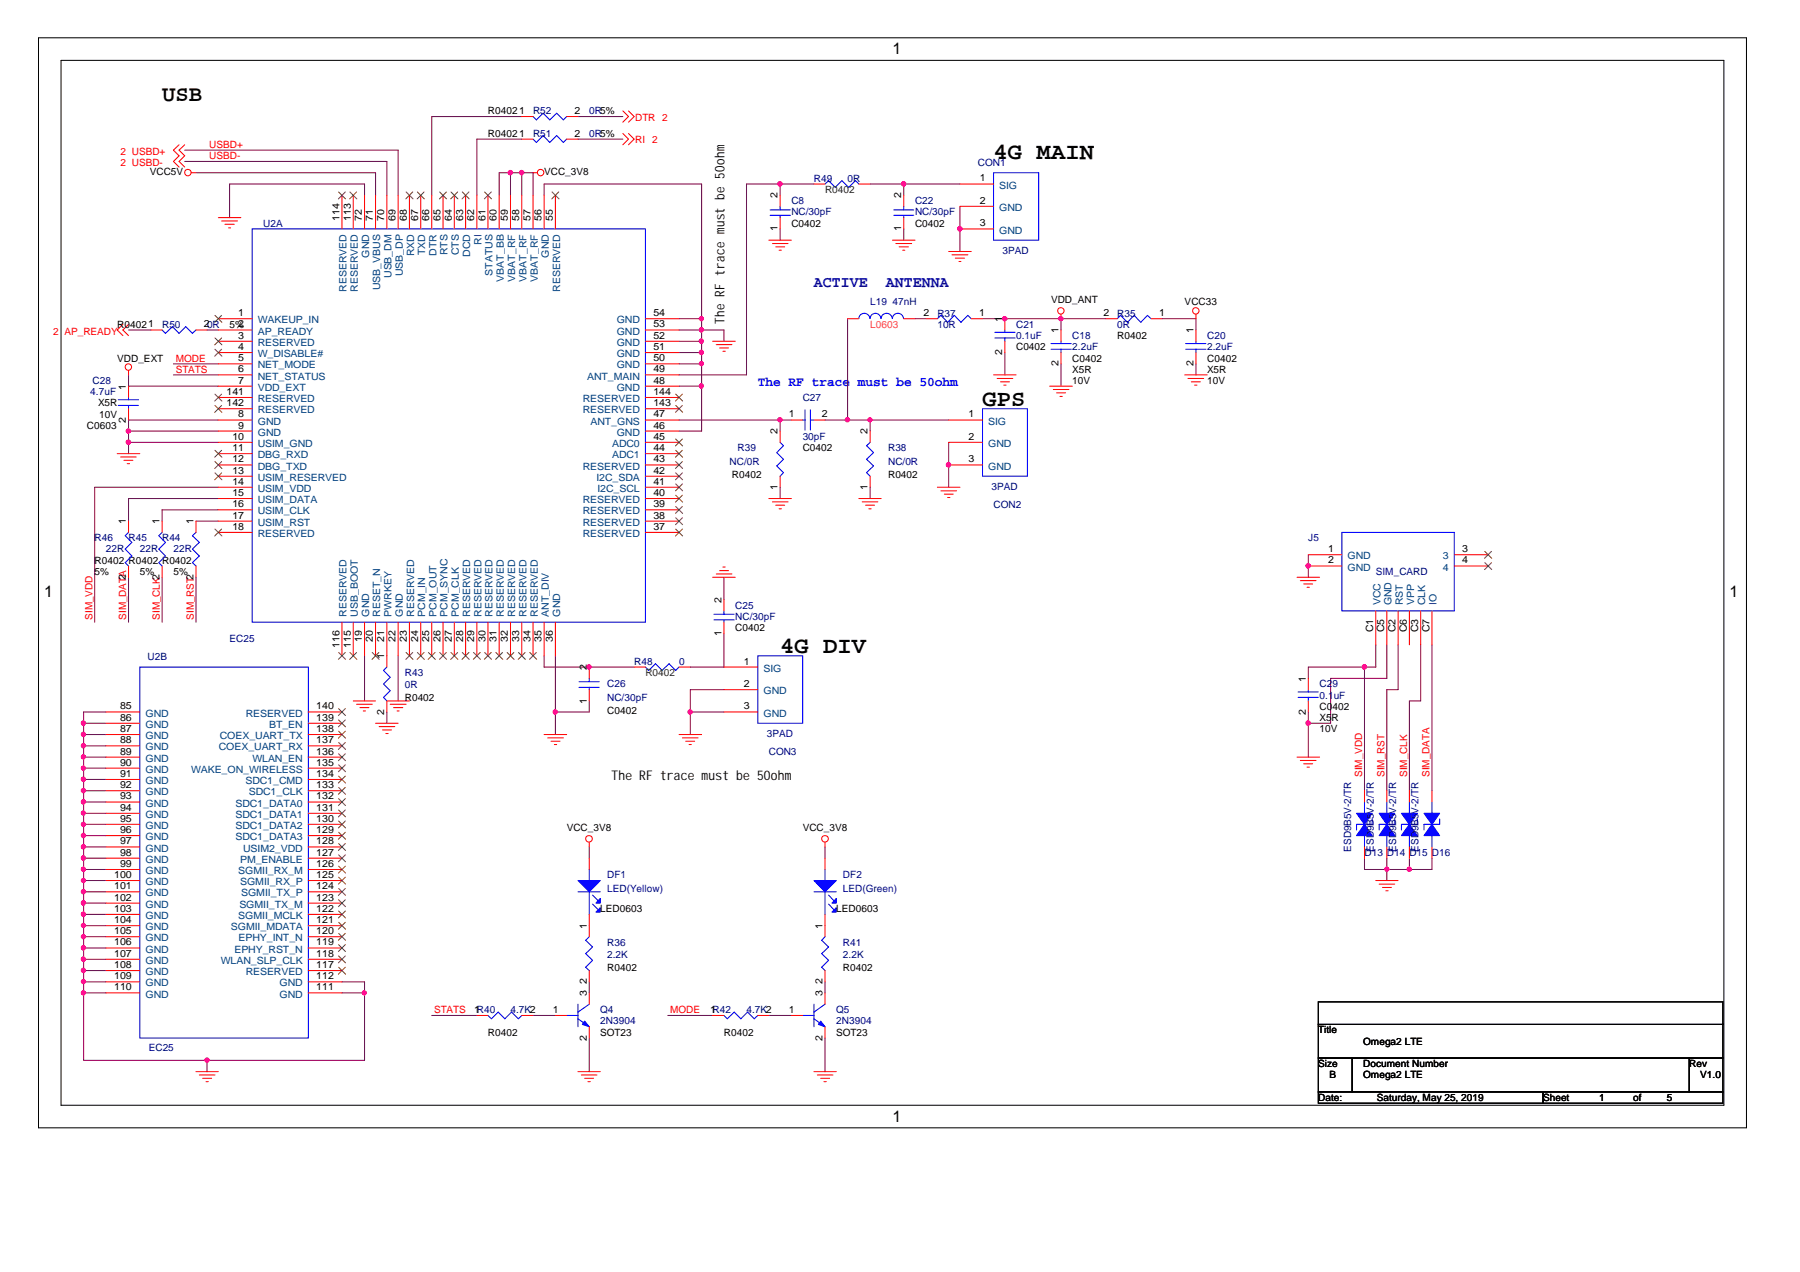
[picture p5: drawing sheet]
<svg xmlns="http://www.w3.org/2000/svg" width="297mm" height="210mm" viewBox="0 0 297 210" stroke-linecap="round" stroke-linejoin="round" font-family="sans-serif">
<path d="M6.3 6.2h281.9v179.9h-281.9zM10.1 10h274.4v172.4h-274.4z" fill="none" stroke="#000" stroke-width=".17"/>
<g fill="#fff">
<path d="M147.3 6.6h1.4v3h-1.4z"/>
<path d="M147.3 182.7h1.4v3h-1.4z"/>
<path d="M7.3 96.1h1.4v3h-1.4z"/>
<path d="M285.4 96.1h1.5v3h-1.5z"/>
</g>
<g fill="none" stroke="#800040" stroke-width=".17">
<path d="M86.1 19.2h-14.9v13M95.4 19.2h7.4M30.5 26.6h33.3v5.6M30.5 24.8h35.2v7.4M32.3 28.5h29.7v3.7M60.2 32.2v-1.8h-22.3v5.5M82.4 32.2v-3.7h5.6v3.7M84.2 28.5v3.7M86.1 23h-7.4v9.2M86.1 28.5v3.7M89.8 32.2v-1.8h26v40.7h-3.7M95.4 23h7.4"/>
<path d="M128.7 30.4v1.8M128.7 37.8v1.8M134.3 30.4h-11.1v31.5h-11.1M143.6 30.4h14.8M149.1 30.4v1.8M149.1 37.8v1.8M158.4 34.1v7.4M21.2 54.5h3.7M34.2 54.5h1.8M112.1 52.6h3.7M112.1 54.5h7.4v1.8M112.1 56.3h3.7"/>
<path d="M112.1 58.2h3.7M139.9 52.6v16.7M151 52.6h1.9M162.1 52.6h20.4M165.8 58.2v3.7M175.1 52.6v1.9M191.8 52.6h5.6v1.9M21.2 61.9v1.8h14.8M21.2 71.1h14.8M21.2 73h14.8M28.6 60h7.4M28.6 61.9h7.4"/>
<path d="M36 69.3h-14.8v5.6M112.1 69.3h18.5M112.1 63.7h3.7M112.1 60h3.7M128.7 69.3v1.8M136.1 69.3h20.4M143.6 69.3v1.8M156.5 73v7.4M175.1 60v3.7M197.4 60v1.9M21.2 95.3v7.4M26.8 95.3v7.4"/>
<path d="M32.3 95.3v7.4M32.3 86h3.7M36 82.3h-14.8v3.7M36 80.4h-20.4v22.3M36 84.1h-9.2v1.9M119.5 95.3v3.6M128.7 80.4v1.9M143.6 80.4v1.9M215.9 91.5v3.8M13.8 119.4h3.7M17.5 117.5h-3.7v57.5h46.4v-13h-3.8M60.2 108.2v7.5"/>
<path d="M63.8 117.5v1.9M65.7 108.2v7.5M89.8 108.2v1.9h14.8M91.7 108.2v13M97.2 115.7v1.8h-5.5M113.9 117.5h5.6M119.5 113.8h-5.6v7.4M119.5 104.5v5.6h-5.6M215.9 117.5v7.4M225.2 110.1v20.4M227 106.4v3.7h-11.1v1.8M228.9 106.4v5.5h-9.3v7.5h-3.7"/>
<path d="M230.7 106.4v7.4h-1.8v16.7M234.4 106.4v9.3h-1.8v14.8M236.3 106.4v24.1M13.8 121.2h3.7M13.8 123.1h3.7M13.8 124.9h3.7M13.8 126.8h3.7M13.8 128.6h3.7M13.8 130.5h3.7M13.8 132.3h3.7M13.8 134.2h3.7M13.8 136h3.7"/>
<path d="M13.8 137.9h3.7M13.8 139.8h3.7M97.2 139.8v1.8M136.1 139.8v1.8M13.8 141.6h3.7M13.8 143.5h3.7M13.8 145.3h3.7M13.8 147.2h3.7M13.8 149h3.7M13.8 150.9h3.7M13.8 152.8h3.7M13.8 154.6h3.7"/>
<path d="M13.8 156.4h3.7M13.8 158.3h3.7M225.2 141.6v1.9h11.1v-1.9M228.9 141.6v3.7M232.6 141.6v1.9M13.8 162h3.7M13.8 163.8h3.7M13.8 160.2h3.7M34.2 175v1.8M56.4 163.8h3.8M71.2 167.6h7.5M88 167.6h3.7"/>
<path d="M97.2 162v1.8M97.2 171.3v5.5M110.2 167.6h7.4M126.9 167.6h3.7M136.1 162v1.8M136.1 171.3v5.5"/>
</g>
<g fill="#f0f" stroke="#f0f" stroke-width=".17">
<circle cx="225.1" cy="110.1" r=".37"/>
<circle cx="158.4" cy="37.7" r=".37"/>
<circle cx="21.2" cy="73" r=".37"/>
<circle cx="215.9" cy="119.3" r=".37"/>
<circle cx="13.7" cy="119.3" r=".35"/>
<circle cx="60.1" cy="163.8" r=".34"/>
<circle cx="34.1" cy="175" r=".35"/>
<circle cx="13.7" cy="128.6" r=".35"/>
<circle cx="13.7" cy="130.5" r=".35"/>
<circle cx="13.7" cy="137.9" r=".35"/>
<circle cx="13.7" cy="139.7" r=".35"/>
<circle cx="13.7" cy="147.1" r=".35"/>
<circle cx="13.8" cy="154.6" r=".34"/>
<circle cx="13.7" cy="156.4" r=".35"/>
<circle cx="13.7" cy="160.1" r=".35"/>
<circle cx="13.8" cy="162" r=".34"/>
<circle cx="13.7" cy="121.2" r=".35"/>
<circle cx="13.7" cy="123.1" r=".35"/>
<circle cx="13.8" cy="124.9" r=".34"/>
<circle cx="13.8" cy="126.8" r=".34"/>
<circle cx="13.7" cy="132.3" r=".35"/>
<circle cx="13.8" cy="134.2" r=".34"/>
<circle cx="13.8" cy="136" r=".34"/>
<circle cx="13.7" cy="141.6" r=".35"/>
<circle cx="13.8" cy="143.4" r=".34"/>
<circle cx="13.8" cy="145.3" r=".34"/>
<circle cx="13.7" cy="149" r=".35"/>
<circle cx="13.7" cy="150.9" r=".35"/>
<circle cx="13.8" cy="152.7" r=".34"/>
<circle cx="13.7" cy="158.3" r=".35"/>
<circle cx="13.8" cy="163.8" r=".34"/>
<circle cx="21.2" cy="71.1" r=".36"/>
<circle cx="84.2" cy="28.5" r=".37"/>
<circle cx="86.1" cy="28.5" r=".37"/>
<circle cx="115.7" cy="52.6" r=".34"/>
<circle cx="115.7" cy="54.4" r=".35"/>
<circle cx="115.7" cy="56.3" r=".35"/>
<circle cx="115.7" cy="58.2" r=".35"/>
<circle cx="115.7" cy="60" r=".34"/>
<circle cx="115.7" cy="63.7" r=".35"/>
<circle cx="91.6" cy="117.5" r=".36"/>
<circle cx="156.5" cy="76.7" r=".37"/>
<circle cx="139.9" cy="69.3" r=".36"/>
<circle cx="232.6" cy="143.4" r=".36"/>
<circle cx="228.8" cy="143.4" r=".34"/>
<circle cx="97.2" cy="110.1" r=".35"/>
<circle cx="113.9" cy="117.5" r=".36"/>
<circle cx="149.1" cy="30.3" r=".37"/>
<circle cx="128.7" cy="30.3" r=".37"/>
<circle cx="165.8" cy="52.6" r=".36"/>
<circle cx="175.1" cy="52.6" r=".36"/>
<circle cx="143.5" cy="69.3" r=".34"/>
<circle cx="128.7" cy="69.3" r=".36"/>
<circle cx="215.9" cy="93.4" r=".37"/>
</g>
<g fill="none" stroke="#f00" stroke-width=".17">
<path d="M86.1 19.2h1.9M93.5 19.2h1.9M102.8 18.3l.9 .9-.9 1M103.7 18.3l.9 .9-.9 1M29.5 23.9l-.9 .9 .9 .9-.9 .9 .9 1M30.5 23.9l-1 .9 1 .9-1 .9 1 1M31.6 28.5h.7M36 35.9h3.8M36.6 36.5h2.6M37.1 37h1.6M37.7 37.6h.4M56.4 32.2v5.6"/>
<path d="M58.3 32.2v5.6M60.2 32.2v5.6M62 32.2v5.6M63.8 32.2v5.6M65.7 32.2v5.6M67.6 32.2v5.6M69.4 32.2v5.6M71.2 32.2v5.6M73.1 32.2v5.6M75 32.2v5.6M76.8 32.2v5.6M78.7 32.2v5.6"/>
<path d="M80.5 32.2v5.6M82.4 32.2v5.6M84.2 32.2v5.6M86.1 23h1.9M86.1 32.2v5.6M88 28.5h.7M88 32.2v5.6M89.8 32.2v5.6M91.7 32.2v5.6M93.5 23h1.9M102.8 22l.9 1-.9 .9M103.7 22l.9 1-.9 .9"/>
<path d="M126.9 39.6h3.7M128.7 32.2v1.9M128.7 35.9v1.9M134.3 30.4h1.8M141.7 30.4h1.9M147.3 39.6h3.7M149.1 32.2v1.9M149.1 35.9v1.9M158.4 30.4h5.6M158.4 34.1h5.6M158.4 37.8h5.6M20.3 53.5l-1 1 1 .9"/>
<path d="M21.2 53.5l-.9 1 .9 .9M24.9 54.5h1.9M32.3 54.5h1.9M36 56.3h5.6M36 52.6h5.6M36 54.5h5.6M36 58.2h5.6M106.5 56.3h5.6M106.5 52.6h5.6M106.5 54.5h5.6M106.5 58.2h5.6M117.6 56.3h3.7"/>
<path d="M118.2 56.9h2.6M118.7 57.4h1.5M119.3 58h.4M127.5 40.2h2.5M128 40.7h1.5M128.6 41.3h.3M139.9 52.6h1.8M147.8 40.2h2.7M148.4 40.7h1.5M149 41.3h.3M149.1 52.6h1.9M152.9 52.6h1.8"/>
<path d="M156.5 41.5h3.8M157.1 42.1h2.6M157.6 42.6h1.6M158.2 43.2h.4M160.3 52.6h1.8M165.8 52.6v1.9M165.8 56.3v1.9M175.1 51.9v.7M175.1 54.5v1.8M175.1 58.2v1.8M182.5 52.6h1.9M189.9 52.6h1.9"/>
<path d="M197.4 51.9v.7M197.4 54.5v1.8M197.4 58.2v1.8M19.3 74.9h3.8M19.9 75.4h2.6M20.4 76h1.5M21 76.5h.4M21.2 61.1v.8M21.2 63.7v1.9M21.2 67.5v1.8M36 74.9h5.6M36 61.9h5.6"/>
<path d="M36 63.7h5.6M36 69.3h5.6M36 73h5.6M36 76.7h5.6M36 60h5.6M36 71.1h5.6M36 78.6h5.6M36 65.6h5.6M36 67.5h5.6M106.5 74.9h5.6M106.5 61.9h5.6M106.5 63.7h5.6"/>
<path d="M106.5 69.3h5.6M106.5 73h5.6M106.5 76.7h5.6M106.5 60h5.6M106.5 71.1h5.6M106.5 78.6h5.6M106.5 65.6h5.6M106.5 67.5h5.6M128.7 71.1v1.9M128.7 78.6v1.8M130.6 69.3h1.9M134.3 69.3h1.8"/>
<path d="M143.6 71.1v1.9M143.6 78.6v1.8M156.5 69.3h5.6M156.5 73h5.6M156.5 76.7h5.6M164 61.9h3.7M164.5 62.5h2.6M165.1 63h1.5M165.7 63.6h.3M173.2 63.7h3.8M173.8 64.3h2.6M174.4 64.8h1.5"/>
<path d="M174.9 65.4h.4M195.5 61.9h3.7M196 62.5h2.6M196.6 63h1.5M197.1 63.6h.4M21.2 86v1.9M21.2 93.4v1.9M26.8 86v1.9M26.8 93.4v1.9M32.3 86v1.9M32.3 93.4v1.9M36 82.3h5.6"/>
<path d="M36 80.4h5.6M36 84.1h5.6M36 86h5.6M36 87.9h5.6M106.5 82.3h5.6M106.5 80.4h5.6M106.5 84.1h5.6M106.5 86h5.6M106.5 87.9h5.6M117.6 95.3h3.7M118.2 94.7h2.6M118.7 94.2h1.5"/>
<path d="M119.3 93.6h.4M119.5 98.9v1.9M126.9 82.3h3.7M127.5 82.8h2.5M128 83.4h1.5M128.6 84h.3M141.7 82.3h3.7M142.3 82.8h2.6M142.8 83.4h1.5M143.4 84h.4M154.7 80.4h3.7M155.3 81h2.6"/>
<path d="M155.8 81.5h1.5M156.4 82.1h.4M214 95.3h3.8M214.6 95.8h2.6M215.1 96.4h1.5M215.7 96.9h.4M215.9 91.5h5.5M215.9 93.4h5.5M240 91.5h5.6M240 93.4h5.6M17.5 119.4h5.6M17.5 117.5h5.6"/>
<path d="M50.9 119.4h5.5M50.9 117.5h5.5M56.4 102.7v5.5M58.3 115.7h3.7M58.3 102.7v5.5M58.8 116.2h2.6M59.4 116.8h1.5M59.9 117.3h.4M60.2 102.7v5.5M62 119.4h3.7M62 102.7v5.5M62.6 119.9h2.6"/>
<path d="M63.8 102.7v7.4M64.4 116.2h2.6M64.9 116.8h1.6M65.5 117.3h.4M65.7 102.7v5.5M67.6 115.7h-3.8v1.8M67.6 102.7v5.5M69.4 102.7v5.5M71.2 102.7v5.5M73.1 102.7v5.5M75 102.7v5.5M76.8 102.7v5.5"/>
<path d="M78.7 102.7v5.5M80.5 102.7v5.5M82.4 102.7v5.5M84.2 102.7v5.5M86.1 102.7v5.5M88 102.7v5.5M89.8 102.7v5.5M91.7 102.7v5.5M97.2 110.1v1.8M97.2 113.8v1.9M104.6 110.1h1.9M112.1 110.1h1.8"/>
<path d="M119.5 117.5h5.6M119.5 110.1h5.6M119.5 113.8h5.6M119.5 102.7v1.8M215.9 111.9v1.9M215.9 115.7v1.8M227 100.8v5.6M228.9 100.8v5.6M230.7 100.8v5.6M232.6 100.8v5.6M234.4 100.8v5.6M236.3 100.8v5.6"/>
<path d="M17.5 121.2h5.6M17.5 124.9h5.6M17.5 123.1h5.6M17.5 126.8h5.6M17.5 128.6h5.6M17.5 130.5h5.6M17.5 132.3h5.6M17.5 134.2h5.6M17.5 136h5.6M17.5 137.9h5.6M17.5 139.8h5.6M50.9 121.2h5.5"/>
<path d="M50.9 124.9h5.5M50.9 123.1h5.5M50.9 126.8h5.5M50.9 128.6h5.5M50.9 130.5h5.5M50.9 132.3h5.5M50.9 134.2h5.5M50.9 136h5.5M50.9 137.9h5.5M50.9 139.8h5.5M63.1 120.5h1.5M63.7 121h.4"/>
<path d="M89.8 121.2h3.7M90.4 121.8h2.6M90.9 122.3h1.5M91.5 122.9h.4M97.2 139v.8M112.1 121.2h3.7M112.6 121.8h2.6M113.2 122.3h1.4M113.7 122.9h.4M136.1 139v.8M214 124.9h3.8M214.6 125.5h2.6"/>
<path d="M215.1 126h1.5M215.7 126.6h.4M225.2 130.5v1.8M225.2 139.8v1.8M228.9 130.5v1.8M228.9 139.8v1.8M232.6 130.5v1.8M232.6 139.8v1.8M236.3 130.5v1.8M236.3 139.8v1.8M17.5 145.3h5.6M17.5 141.6h5.6"/>
<path d="M17.5 143.5h5.6M17.5 147.2h5.6M17.5 149h5.6M17.5 150.9h5.6M17.5 152.8h5.6M17.5 154.6h5.6M17.5 156.4h5.6M17.5 158.3h5.6M50.9 145.3h5.5M50.9 141.6h5.5M50.9 143.5h5.5M50.9 147.2h5.5"/>
<path d="M50.9 149h5.5M50.9 150.9h5.5M50.9 152.8h5.5M50.9 154.6h5.5M50.9 156.4h5.5M50.9 158.3h5.5M97.2 141.6v1.9M97.2 150.9v3.7M136.1 141.6v1.9M136.1 150.9v3.7M227 145.3h3.7M227.6 145.9h2.6"/>
<path d="M228.1 146.4h1.5M228.7 147h.4M17.5 160.2h5.6M17.5 162h5.6M17.5 163.8h5.6M32.3 176.8h3.7M32.9 177.4h2.6M33.4 177.9h1.5M34 178.5h.4M50.9 160.2h5.5M50.9 162h5.5M50.9 163.8h5.5"/>
<path d="M78.7 167.6h1.8M86.1 167.6h1.9M91.7 167.6h1.8M95.4 176.8h3.7M95.9 177.4h2.6M96.5 177.9h1.5M97 178.5h.4M97.2 160.2v1.8M97.2 163.8v1.9M97.2 169.4v1.9M117.6 167.6h1.9M125.1 167.6h1.8"/>
<path d="M130.6 167.6h1.9M134.3 176.8h3.7M134.9 177.4h2.6M135.4 177.9h1.5M136 178.5h.4M136.1 160.2v1.8M136.1 163.8v1.9M136.1 169.4v1.9"/>
<circle cx="31" cy="28.5" r=".54"/>
<circle cx="89.2" cy="28.5" r=".54"/>
<circle cx="175.1" cy="51.3" r=".54"/>
<circle cx="197.3" cy="51.3" r=".54"/>
<circle cx="21.2" cy="60.6" r=".54"/>
<circle cx="97.2" cy="138.4" r=".55"/>
<circle cx="136.1" cy="138.4" r=".55"/>
</g>
<path d="M217.6 165.3h66.7v3.8h-66.7zM217.6 169.1h66.7v5.5h-66.7zM217.6 174.6h5.5v5.6h-5.5zM223.1 174.6h55.7v5.6h-55.7zM278.8 174.6h5.5v5.6h-5.5zM217.6 180.2h37v1.8h-37zM254.6 180.2h29.7v1.8h-29.7z" fill="none" stroke="#000" stroke-width=".17"/>
<g fill="none" stroke="#00f" stroke-width=".17">
<path d="M88 19.2l.5 .6 1.1-1.1 1.1 1.1 1.2-1.1 1.1 1.1 .5-.6M41.6 37.8h64.9v64.9h-64.9zM88 23l.5 .5 1.1-1.1 1.1 1.1 1.2-1.1 1.1 1.1 .5-.5M127.1 34.6h3.3M127.1 35.5h3.3M128.7 34.1v.5M128.7 35.5v.4M136.1 30.4l.6-.6 1.1 1.1 1.1-1.1 1.1 1.1 1.2-1.1 .5 .6M147.5 34.6h3.3M147.5 35.5h3.3M149.1 34.1v.5M149.1 35.5v.4"/>
<path d="M164 28.5h7.4v11.1h-7.4zM26.8 54.5l.5 .5 1.1-1.1 1.1 1.1 1.1-1.1 1.1 1.1 .6-.5M141.7 52.5a.91 .91 0 0 1 .9-.8 .91 .91 0 0 1 1 .8M143.6 52.5a.89 .89 0 0 1 .9-.8 .89 .89 0 0 1 .9 .8M145.4 52.5a.91 .91 0 0 1 .9-.8 .91 .91 0 0 1 .9 .8M147.3 52.5a.91 .91 0 0 1 .9-.8 .91 .91 0 0 1 .9 .8M154.7 52.6l.6-.6 1.1 1.2 1.1-1.2 1.1 1.2 1.1-1.2 .6 .6M164.2 55.8h3.3M164.2 54.8h3.3M165.8 54.5v.3M165.8 55.8v.5M173.4 57.6h3.4"/>
<path d="M173.4 56.7h3.4M175.1 56.3v.4M175.1 57.6v.6M184.4 52.6l.5-.6 1.2 1.2 1.1-1.2 1.1 1.2 1.1-1.2 .5 .6M195.7 57.6h3.3M195.7 56.7h3.3M197.4 56.3v.4M197.4 57.6v.6M19.5 66.9h3.4M19.5 66h3.4M21.2 65.6v.4M21.2 66.9v.6"/>
<path d="M128.7 73l.6 .5-1.1 1.2 1.1 1.1-1.1 1.1 1.1 1.1-.6 .6M132.5 69.3h.3M132.8 67.6v3.4M133.7 69.3h.6M133.7 67.6v3.4M143.6 73l-.6 .5 1.1 1.2-1.1 1.1 1.1 1.1-1.1 1.1 .6 .6M162.1 67.5h7.4v11.1h-7.4zM21.2 87.9l-.5 .5 1.1 1.1-1.1 1.1 1.1 1.2-1.1 1.1 .5 .5M26.8 87.9l-.6 .5 1.1 1.1-1.1 1.1 1.1 1.2-1.1 1.1 .6 .5M32.3 87.9l-.6 .5 1.2 1.1-1.2 1.1 1.2 1.2-1.2 1.1 .6 .5M221.4 87.9h18.6v12.9h-18.6zM23.1 110.1h27.8v61.2h-27.8z"/>
<path d="M63.8 110.1l-.5 .5 1.1 1.2-1.1 1.1 1.1 1.1-1.1 1.1 .5 .6M95.5 112.5h3.4M95.5 113.4h3.4M97.2 111.9v.6M97.2 113.4v.4M106.5 110.1l.6 .5 1.1-1.1 1.1 1.1 1.1-1.1 1.1 1.1 .6-.5M117.8 101.4h3.4M117.8 102.3h3.4M119.5 100.8v.6M119.5 102.3v.4M125.1 108.2h7.4v11.2h-7.4zM214.2 115.1h3.4"/>
<path d="M214.2 114.2h3.4M215.9 113.8v.4M215.9 115.1v.6M225.2 132.3v1.9M225.2 137.9v1.9M226.4 135.1v.9h-2.5v1M228.9 132.3v1.9M228.9 137.9v1.9M230.2 135.1v.9h-2.6v1M232.6 132.3v1.9M232.6 137.9v1.9M233.9 135.1v.9h-2.6v1"/>
<path d="M236.3 132.3v1.9M236.3 137.9v1.9M237.6 135.1v.9h-2.6v1M95.4 147.2h3.7M97.2 154.6l-.6 .6 1.2 1.1-1.2 1.1 1.2 1.1-1.2 1.1 .6 .6M97.2 143.5v1.8M97.2 147.2v3.7M97.8 147.7l.9 .9M97.8 149.2l.9 .9M134.3 147.2h3.7M136.1 143.5v1.8M136.1 147.2v3.7"/>
<path d="M136.1 154.6l-.5 .6 1.1 1.1-1.1 1.1 1.1 1.1-1.1 1.1 .5 .6M136.7 147.7l.9 .9M136.7 149.2l.9 .9M80.5 167.6l.6 .5 1.1-1.1 1.1 1.1 1.1-1.1 1.2 1.1 .5-.5M93.5 167.6h1.9M95.4 168.1l1.8 1.3M95.4 165.7v3.7M97.2 165.7l-1.8 1.3M119.5 167.6l.5 .5 1.2-1.1 1.1 1.1 1.1-1.1 1.1 1.1 .6-.5M132.5 167.6h1.8M134.3 168.1l1.8 1.3M134.3 165.7v3.7"/>
<path d="M136.1 165.7l-1.8 1.3"/>
</g>
<g fill="none" stroke="#804000" stroke-width=".17">
<path d="M55.9 31.7l1.1 1.1M57 31.7l-1.2 1.1M57.7 31.7l1.2 1.1M58.8 31.7l-1.1 1.1M67 31.7l1.2 1.1M68.1 31.7l-1.1 1.1M68.9 31.7l1.1 1.1M70 31.7l-1.2 1.1M72.6 31.7l1.1 1.1M73.7 31.7l-1.2 1.1M74.4 31.7l1.2 1.1M75.5 31.7l-1.1 1.1"/>
<path d="M76.3 31.7l1.1 1.1M77.4 31.7l-1.2 1.1M80 31.7l1.1 1.1M81.1 31.7l-1.2 1.1M91.1 31.7l1.1 1.1M92.2 31.7l-1.1 1.1M35.5 52l1.1 1.2M35.5 55.8l1.1 1.1M35.5 57.6l1.1 1.2M36.6 52l-1.2 1.2M36.6 55.8l-1.2 1.1M36.6 57.6l-1.2 1.2"/>
<path d="M35.5 74.3l1.1 1.2M35.5 76.2l1.1 1.1M35.5 78l1.1 1.2M35.5 65l1.1 1.2M35.5 66.9l1.1 1.1M36.6 74.3l-1.2 1.2M36.6 76.2l-1.2 1.1M36.6 78l-1.2 1.2M36.6 65l-1.2 1.2M36.6 66.9l-1.2 1.1M111.5 79.9l1.1 1.1M111.5 78l1.1 1.2"/>
<path d="M111.5 76.2l1.1 1.1M111.5 74.3l1.1 1.2M111.5 72.4l1.1 1.2M111.5 66.9l1.1 1.1M111.5 65l1.1 1.2M112.6 72.4l-1.1 1.2M112.6 65l-1.1 1.2M112.6 74.3l-1.1 1.2M112.6 79.9l-1.1 1.1M112.6 78l-1.1 1.2M112.6 76.2l-1.1 1.1M112.6 66.9l-1.1 1.1"/>
<path d="M35.5 87.3l1.1 1.1M36.6 87.3l-1.2 1.1M111.5 87.3l1.1 1.1M111.5 85.4l1.1 1.2M111.5 83.6l1.1 1.1M111.5 81.7l1.1 1.2M112.6 81.7l-1.1 1.2M112.6 83.6l-1.1 1.1M112.6 87.3l-1.1 1.1M112.6 85.4l-1.1 1.2M245 91l1.2 1.1M245 92.9l1.2 1.1"/>
<path d="M246.1 91l-1.1 1.1M246.1 92.9l-1.1 1.1M55.9 118.8l1.1 1.1M55.9 116.9l1.1 1.2M55.9 107.7l1.1 1.1M57 118.8l-1.2 1.1M57 116.9l-1.2 1.2M57 107.7l-1.2 1.1M57.7 107.7l1.2 1.1M58.8 107.7l-1.1 1.1M61.4 107.7l1.2 1.1M62.5 107.7l-1.1 1.1"/>
<path d="M67 107.7l1.2 1.1M68.1 107.7l-1.1 1.1M68.9 107.7l1.1 1.1M70 107.7l-1.2 1.1M70.7 107.7l1.1 1.1M71.8 107.7l-1.1 1.1M72.6 107.7l1.1 1.1M73.7 107.7l-1.2 1.1M74.4 107.7l1.2 1.1M75.5 107.7l-1.1 1.1M76.3 107.7l1.1 1.1M77.4 107.7l-1.2 1.1"/>
<path d="M78.1 107.7l1.2 1.1M79.2 107.7l-1.1 1.1M80 107.7l1.1 1.1M81.1 107.7l-1.2 1.1M81.8 107.7l1.2 1.1M82.9 107.7l-1.1 1.1M83.7 107.7l1.1 1.1M84.8 107.7l-1.1 1.1M85.6 107.7l1.1 1.1M86.7 107.7l-1.2 1.1M87.4 107.7l1.2 1.1M88.5 107.7l-1.1 1.1"/>
<path d="M55.9 139.2l1.1 1.1M55.9 137.3l1.1 1.2M55.9 135.5l1.1 1.1M55.9 133.7l1.1 1.1M55.9 131.8l1.1 1.1M55.9 129.9l1.1 1.2M55.9 128.1l1.1 1.1M55.9 126.2l1.1 1.2M55.9 124.4l1.1 1.1M55.9 122.5l1.1 1.2M55.9 120.7l1.1 1.1M57 139.2l-1.2 1.1"/>
<path d="M57 137.3l-1.2 1.2M57 135.5l-1.2 1.1M57 133.7l-1.2 1.1M57 131.8l-1.2 1.1M57 129.9l-1.2 1.2M57 128.1l-1.2 1.1M57 126.2l-1.2 1.2M57 124.4l-1.2 1.1M57 122.5l-1.2 1.2M57 120.7l-1.2 1.1M55.9 159.6l1.1 1.2M55.9 157.7l1.1 1.2"/>
<path d="M55.9 155.9l1.1 1.1M55.9 154l1.1 1.2M55.9 152.2l1.1 1.1M55.9 150.3l1.1 1.2M55.9 148.5l1.1 1.1M55.9 146.6l1.1 1.2M55.9 144.8l1.1 1.1M55.9 142.9l1.1 1.2M55.9 141.1l1.1 1.1M57 159.6l-1.2 1.2M57 157.7l-1.2 1.2M57 155.9l-1.2 1.1"/>
<path d="M57 154l-1.2 1.2M57 152.2l-1.2 1.1M57 150.3l-1.2 1.2M57 148.5l-1.2 1.1M57 146.6l-1.2 1.2M57 144.8l-1.2 1.1M57 142.9l-1.2 1.2M57 141.1l-1.2 1.1"/>
</g>
<g fill="#00f" stroke="#00f" stroke-width=".17">
<path d="M135.4 168.5l.7 .9-1.1-.3z" fill-rule="evenodd"/>
<path d="M95.4 145.3h3.7l-1.9 1.9z" fill-rule="evenodd"/>
<path d="M99.1 148.3v.7h-.8z" fill-rule="evenodd"/>
<path d="M99.1 149.8v.7h-.8z" fill-rule="evenodd"/>
<path d="M96.5 168.5l.7 .9-1.1-.3z" fill-rule="evenodd"/>
<path d="M223.9 134.2h2.5l-1.2 1.8z" fill-rule="evenodd"/>
<path d="M225.2 136l1.2 1.9h-2.5z" fill-rule="evenodd"/>
<path d="M134.3 145.3h3.7l-1.9 1.9z" fill-rule="evenodd"/>
<path d="M138 148.3v.7h-.7z" fill-rule="evenodd"/>
<path d="M137.3 150.5l.7-.7v.7z" fill-rule="evenodd"/>
<path d="M227.6 134.2h2.6l-1.3 1.8z" fill-rule="evenodd"/>
<path d="M228.9 136l1.3 1.9h-2.6z" fill-rule="evenodd"/>
<path d="M231.3 134.2h2.6l-1.3 1.8z" fill-rule="evenodd"/>
<path d="M232.6 136l1.3 1.9h-2.6z" fill-rule="evenodd"/>
<path d="M235 134.2h2.6l-1.3 1.8z" fill-rule="evenodd"/>
<path d="M236.3 136l1.3 1.9h-2.6z" fill-rule="evenodd"/>
</g>
<g font-size="3.9">
<text x="164" y="26.2">4G MAIN</text>
<text x="162.1" y="67">GPS</text>
<text x="128.7" y="107.8">4G DIV</text>
</g>
<text font-size="3.7" x="26.8" y="16.7">USB</text>
<g font-size="2.7">
<text x="147.3" y="9">1</text>
<text x="7.3" y="98.5">1</text>
<text x="285.4" y="98.5">1</text>
<text x="147.3" y="185.1">1</text>
</g>
<g font-size="2.6" fill="#0000a0">
<text x="134.3" y="47.3">ACTIVE</text>
<text x="146.2" y="47.3">ANTENNA</text>
</g>
<g font-size="2.2">
<text x="119.5" y="53.5" transform="rotate(-90 119.5 53.5)">The RF trace must be 50ohm</text>
<text x="100.9" y="128.7">The RF trace must be 50ohm</text>
</g>
<text font-size="2.2" fill="#00f" x="125.1" y="63.7">The RF trace must be 50ohm</text>
<g font-size="1.7">
<text x="80.5" y="22.6">R04021</text>
<text x="80.5" y="18.9">R04021</text>
<text x="94.8" y="22.5">2</text>
<text x="94.8" y="18.8">2</text>
<text x="24.7" y="28.9">VCC5V</text>
<text x="89.8" y="28.9">VCC_3V8</text>
<text x="161.7" y="29.9">1</text>
<text x="128.3" y="32.7" transform="rotate(-90 128.3 32.7)">2</text>
<text x="148.7" y="32.7" transform="rotate(-90 148.7 32.7)">2</text>
<text x="161.7" y="33.6">2</text>
<text x="56" y="36.5" transform="rotate(-90 56 36.5)">114</text>
<text x="57.9" y="36.5" transform="rotate(-90 57.9 36.5)">113</text>
<text x="59.7" y="36.5" transform="rotate(-90 59.7 36.5)">72</text>
<text x="61.6" y="36.5" transform="rotate(-90 61.6 36.5)">71</text>
<text x="63.4" y="36.5" transform="rotate(-90 63.4 36.5)">70</text>
<text x="65.3" y="36.5" transform="rotate(-90 65.3 36.5)">69</text>
<text x="67.1" y="36.5" transform="rotate(-90 67.1 36.5)">68</text>
<text x="69" y="36.5" transform="rotate(-90 69 36.5)">67</text>
<text x="70.8" y="36.5" transform="rotate(-90 70.8 36.5)">66</text>
<text x="72.7" y="36.5" transform="rotate(-90 72.7 36.5)">65</text>
<text x="74.5" y="36.5" transform="rotate(-90 74.5 36.5)">64</text>
<text x="76.4" y="36.5" transform="rotate(-90 76.4 36.5)">63</text>
<text x="78.3" y="36.5" transform="rotate(-90 78.3 36.5)">62</text>
<text x="80.1" y="36.5" transform="rotate(-90 80.1 36.5)">61</text>
<text x="82" y="36.5" transform="rotate(-90 82 36.5)">60</text>
<text x="83.8" y="36.5" transform="rotate(-90 83.8 36.5)">59</text>
<text x="85.7" y="36.5" transform="rotate(-90 85.7 36.5)">58</text>
<text x="87.5" y="36.5" transform="rotate(-90 87.5 36.5)">57</text>
<text x="89.4" y="36.5" transform="rotate(-90 89.4 36.5)">56</text>
<text x="91.2" y="36.5" transform="rotate(-90 91.2 36.5)">55</text>
<text x="128.3" y="38.2" transform="rotate(-90 128.3 38.2)">1</text>
<text x="130.6" y="37.4">C0402</text>
<text x="148.7" y="38.2" transform="rotate(-90 148.7 38.2)">1</text>
<text x="151" y="37.4">C0402</text>
<text x="161.7" y="37.4">3</text>
<text x="39.3" y="52.2">1</text>
<text x="107.8" y="52.2">54</text>
<text x="152.4" y="52.2">2</text>
<text x="161.6" y="52.2">1</text>
<text x="165.4" y="53.1" transform="rotate(-90 165.4 53.1)">1</text>
<text x="173.4" y="50">VDD_ANT</text>
<text x="182.1" y="52.2">2</text>
<text x="191.3" y="52.2">1</text>
<text x="195.5" y="50.4">VCC33</text>
<text x="19.3" y="54.1">R04021</text>
<text x="19.3" y="59.7">VDD_EXT</text>
<text x="33.7" y="54">20R</text>
<text x="37.9" y="54.1">5%</text>
<text x="39.3" y="54">2</text>
<text x="39.3" y="55.9">3</text>
<text x="39.3" y="57.8">4</text>
<text x="39.3" y="59.6">5</text>
<text x="107.8" y="59.6">50</text>
<text x="107.8" y="57.8">51</text>
<text x="107.8" y="55.9">52</text>
<text x="107.8" y="54">53</text>
<text x="165.4" y="58.6" transform="rotate(-90 165.4 58.6)">2</text>
<text x="167.7" y="57.8">C0402</text>
<text x="174.7" y="55" transform="rotate(-90 174.7 55)">1</text>
<text x="177" y="59.7">C0402</text>
<text x="184.4" y="55.9">R0402</text>
<text x="196.9" y="55" transform="rotate(-90 196.9 55)">1</text>
<text x="199.2" y="59.7">C0402</text>
<text x="20.8" y="64.3" transform="rotate(-90 20.8 64.3)">1</text>
<text x="37.4" y="65.2">141</text>
<text x="39.3" y="61.4">6</text>
<text x="39.3" y="63.3">7</text>
<text x="107.8" y="63.3">48</text>
<text x="107.8" y="61.4">49</text>
<text x="107.8" y="65.2">144</text>
<text x="174.7" y="60.5" transform="rotate(-90 174.7 60.5)">2</text>
<text x="177" y="61.5">X5R</text>
<text x="177" y="63.3">10V</text>
<text x="196.9" y="60.5" transform="rotate(-90 196.9 60.5)">2</text>
<text x="199.2" y="61.5">X5R</text>
<text x="199.2" y="63.3">10V</text>
<text x="14.4" y="70.8">C0603</text>
<text x="16.2" y="67.1">X5R</text>
<text x="16.4" y="68.9">10V</text>
<text x="20.8" y="69.7" transform="rotate(-90 20.8 69.7)">2</text>
<text x="37.4" y="67">142</text>
<text x="39.3" y="68.9">8</text>
<text x="39.3" y="70.7">9</text>
<text x="107.8" y="70.7">46</text>
<text x="107.8" y="68.9">47</text>
<text x="107.8" y="67">143</text>
<text x="128.3" y="71.7" transform="rotate(-90 128.3 71.7)">2</text>
<text x="130.2" y="68.9">1</text>
<text x="135.6" y="68.9">2</text>
<text x="143.2" y="71.7" transform="rotate(-90 143.2 71.7)">2</text>
<text x="159.9" y="68.9">1</text>
<text x="38.4" y="72.6">10</text>
<text x="38.4" y="74.4">11</text>
<text x="38.4" y="76.3">12</text>
<text x="107.8" y="76.3">43</text>
<text x="107.8" y="74.4">44</text>
<text x="107.8" y="72.6">45</text>
<text x="132.5" y="74.5">C0402</text>
<text x="159.9" y="72.6">2</text>
<text x="159.9" y="76.3">3</text>
<text x="38.4" y="78.2">13</text>
<text x="38.4" y="80">14</text>
<text x="38.4" y="81.8">15</text>
<text x="38.4" y="83.7">16</text>
<text x="107.8" y="83.7">39</text>
<text x="107.8" y="81.8">40</text>
<text x="107.8" y="80">41</text>
<text x="107.8" y="78.2">42</text>
<text x="120.8" y="78.9">R0402</text>
<text x="128.3" y="80.9" transform="rotate(-90 128.3 80.9)">1</text>
<text x="143.2" y="80.9" transform="rotate(-90 143.2 80.9)">1</text>
<text x="146.6" y="78.9">R0402</text>
<text x="20.8" y="86.5" transform="rotate(-90 20.8 86.5)">1</text>
<text x="26.3" y="86.5" transform="rotate(-90 26.3 86.5)">1</text>
<text x="31.9" y="86.5" transform="rotate(-90 31.9 86.5)">1</text>
<text x="38.4" y="85.6">17</text>
<text x="38.4" y="87.4">18</text>
<text x="107.8" y="87.4">37</text>
<text x="107.8" y="85.6">38</text>
<text x="15.6" y="93">R0402 R0402 R0402</text>
<text x="15.6" y="94.9">5%</text>
<text x="20.8" y="95.7" transform="rotate(-90 20.8 95.7)">2</text>
<text x="23.1" y="94.9">5%</text>
<text x="28.6" y="94.9">5%</text>
<text x="219.2" y="91.1">1</text>
<text x="219.2" y="93">2</text>
<text x="241.3" y="91.1">3</text>
<text x="241.3" y="93">4</text>
<text x="119" y="99.5" transform="rotate(-90 119 99.5)">2</text>
<text x="56" y="106.9" transform="rotate(-90 56 106.9)">116</text>
<text x="57.9" y="106.9" transform="rotate(-90 57.9 106.9)">115</text>
<text x="59.7" y="105.9" transform="rotate(-90 59.7 105.9)">19</text>
<text x="61.6" y="105.9" transform="rotate(-90 61.6 105.9)">20</text>
<text x="63.4" y="105.9" transform="rotate(-90 63.4 105.9)">21</text>
<text x="65.3" y="105.9" transform="rotate(-90 65.3 105.9)">22</text>
<text x="67.1" y="105.9" transform="rotate(-90 67.1 105.9)">23</text>
<text x="69" y="105.9" transform="rotate(-90 69 105.9)">24</text>
<text x="70.8" y="105.9" transform="rotate(-90 70.8 105.9)">25</text>
<text x="72.7" y="105.9" transform="rotate(-90 72.7 105.9)">26</text>
<text x="74.5" y="105.9" transform="rotate(-90 74.5 105.9)">27</text>
<text x="76.4" y="105.9" transform="rotate(-90 76.4 105.9)">28</text>
<text x="78.3" y="105.9" transform="rotate(-90 78.3 105.9)">29</text>
<text x="80.1" y="105.9" transform="rotate(-90 80.1 105.9)">30</text>
<text x="82" y="105.9" transform="rotate(-90 82 105.9)">31</text>
<text x="83.8" y="105.9" transform="rotate(-90 83.8 105.9)">32</text>
<text x="85.7" y="105.9" transform="rotate(-90 85.7 105.9)">33</text>
<text x="87.5" y="105.9" transform="rotate(-90 87.5 105.9)">34</text>
<text x="89.4" y="105.9" transform="rotate(-90 89.4 105.9)">35</text>
<text x="91.2" y="105.9" transform="rotate(-90 91.2 105.9)">36</text>
<text x="119" y="105" transform="rotate(-90 119 105)">1</text>
<text x="121.3" y="104.2">C0402</text>
<text x="226.6" y="104.3" transform="rotate(-90 226.6 104.3)">C1</text>
<text x="228.4" y="104.3" transform="rotate(-90 228.4 104.3)">C5</text>
<text x="230.3" y="104.3" transform="rotate(-90 230.3 104.3)">C2</text>
<text x="232.2" y="104.3" transform="rotate(-90 232.2 104.3)">C6</text>
<text x="234" y="104.3" transform="rotate(-90 234 104.3)">C3</text>
<text x="235.9" y="104.3" transform="rotate(-90 235.9 104.3)">C7</text>
<text x="63.4" y="108.8" transform="rotate(-90 63.4 108.8)">1</text>
<text x="96.8" y="110.6" transform="rotate(-90 96.8 110.6)">2</text>
<text x="122.8" y="109.7">1</text>
<text x="122.8" y="113.4">2</text>
<text x="215.5" y="112.5" transform="rotate(-90 215.5 112.5)">1</text>
<text x="19.8" y="117.1">85</text>
<text x="19.8" y="118.9">86</text>
<text x="52.2" y="118.9">139</text>
<text x="52.2" y="117.1">140</text>
<text x="63.4" y="118" transform="rotate(-90 63.4 118)">2</text>
<text x="66.8" y="115.7">R0402</text>
<text x="96.8" y="116.1" transform="rotate(-90 96.8 116.1)">1</text>
<text x="100.2" y="117.9">C0402</text>
<text x="122.8" y="117.1">3</text>
<text x="215.5" y="118" transform="rotate(-90 215.5 118)">2</text>
<text x="217.8" y="117.2">C0402</text>
<text x="217.8" y="119">X5R</text>
<text x="19.8" y="120.8">87</text>
<text x="19.8" y="122.7">88</text>
<text x="19.8" y="124.5">89</text>
<text x="52.2" y="124.5">136</text>
<text x="52.2" y="122.7">137</text>
<text x="52.2" y="120.8">138</text>
<text x="217.8" y="120.8">10V</text>
<text x="19.8" y="126.3">90</text>
<text x="19.8" y="128.2">91</text>
<text x="19.8" y="130.1">92</text>
<text x="19.8" y="131.9">93</text>
<text x="52.2" y="131.9">132</text>
<text x="52.2" y="130.1">133</text>
<text x="52.2" y="128.2">134</text>
<text x="52.2" y="126.3">135</text>
<text x="19.8" y="133.8">94</text>
<text x="19.8" y="135.6">95</text>
<text x="19.8" y="137.5">96</text>
<text x="52.2" y="137.5">129</text>
<text x="52.2" y="135.6">130</text>
<text x="52.2" y="133.8">131</text>
<text x="93.5" y="137.2">VCC_3V8</text>
<text x="132.5" y="137.2">VCC_3V8</text>
<text x="19.8" y="139.3">97</text>
<text x="19.8" y="141.2">98</text>
<text x="19.8" y="143.1">99</text>
<text x="52.2" y="143.1">126</text>
<text x="52.2" y="141.2">127</text>
<text x="52.2" y="139.3">128</text>
<text x="18.8" y="144.9">100</text>
<text x="18.8" y="146.7">101</text>
<text x="18.8" y="148.6">102</text>
<text x="52.2" y="148.6">123</text>
<text x="52.2" y="146.7">124</text>
<text x="52.2" y="144.9">125</text>
<text x="18.8" y="150.5">103</text>
<text x="18.8" y="152.3">104</text>
<text x="18.8" y="154.1">105</text>
<text x="52.2" y="154.1">120</text>
<text x="52.2" y="152.3">121</text>
<text x="52.2" y="150.5">122</text>
<text x="96.8" y="153.3" transform="rotate(-90 96.8 153.3)">1</text>
<text x="99.1" y="150.5">LED0603</text>
<text x="135.7" y="153.3" transform="rotate(-90 135.7 153.3)">1</text>
<text x="138" y="150.5">LED0603</text>
<text x="18.8" y="156">106</text>
<text x="18.8" y="157.9">107</text>
<text x="18.8" y="159.7">108</text>
<text x="18.8" y="161.6">109</text>
<text x="52.2" y="161.6">112</text>
<text x="52.2" y="159.7">117</text>
<text x="52.2" y="157.9">118</text>
<text x="52.2" y="156">119</text>
<text x="100.2" y="160.2">R0402</text>
<text x="139.1" y="160.2">R0402</text>
<text x="18.8" y="163.4">110</text>
<text x="52.2" y="163.4">111</text>
<text x="78.2" y="167.1">1R40</text>
<text x="91.2" y="167.1">1</text>
<text x="96.8" y="164.4" transform="rotate(-90 96.8 164.4)">3</text>
<text x="96.8" y="162.4" transform="rotate(-90 96.8 162.4)">2</text>
<text x="117.2" y="167.1">1R42</text>
<text x="130.2" y="167.1">1</text>
<text x="135.7" y="164.4" transform="rotate(-90 135.7 164.4)">3</text>
<text x="135.7" y="162.4" transform="rotate(-90 135.7 162.4)">2</text>
<text x="80.5" y="170.9">R0402</text>
<text x="96.8" y="171.7" transform="rotate(-90 96.8 171.7)">2</text>
<text x="99.1" y="170.9">SOT23</text>
<text x="119.5" y="170.9">R0402</text>
<text x="135.7" y="171.7" transform="rotate(-90 135.7 171.7)">2</text>
<text x="138" y="170.9">SOT23</text>
<text x="217.6" y="170.5">Title</text>
<text x="225" y="172.4">Omega2 LTE</text>
<text x="217.6" y="176.1">Size</text>
<text x="219.4" y="177.9">B</text>
<text x="225" y="176.1">Document Number</text>
<text x="225" y="177.9">Omega2 LTE</text>
<text x="278.8" y="176.1">Rev</text>
<text x="280.6" y="177.9">V1.0</text>
<text x="217.6" y="181.7">Date:</text>
<text x="227.2" y="181.7">Saturday, May 25, 2019</text>
<text x="254.6" y="181.7">Sheet</text>
<text x="263.9" y="181.7">1</text>
<text x="269.5" y="181.7">of</text>
<text x="275" y="181.7">5</text>
</g>
<g font-size="1.7" fill="#000080">
<text x="88" y="22.6">R51</text>
<text x="88" y="18.9">R52</text>
<text x="97.2" y="22.6">0R5%</text>
<text x="97.2" y="18.9">0R5%</text>
<text x="134.3" y="30">R49</text>
<text x="139.9" y="30">0R</text>
<text x="161.4" y="27.4">CON1</text>
<text x="130.6" y="33.7">C8</text>
<text x="130.6" y="35.5">NC/30pF</text>
<text x="151" y="33.7">C22</text>
<text x="151" y="35.5">NC/30pF</text>
<text x="43.4" y="37.4">U2A</text>
<text x="165.4" y="41.8">3PAD</text>
<text x="143.6" y="50.4">L19</text>
<text x="147.3" y="50.4">47nH</text>
<text x="154.7" y="52.3">R37</text>
<text x="184.4" y="52.3">R35</text>
<text x="26.8" y="54.1">R50</text>
<text x="154.7" y="54.1">10R</text>
<text x="167.7" y="54.1">C21</text>
<text x="167.7" y="55.9">0.1uF</text>
<text x="177" y="55.9">C18</text>
<text x="177" y="57.8">2.2uF</text>
<text x="184.4" y="54.1">0R</text>
<text x="199.2" y="55.9">C20</text>
<text x="199.2" y="57.8">2.2uF</text>
<text x="14.9" y="65.2">4.7uF</text>
<text x="15.3" y="63.3">C28</text>
<text x="132.5" y="66.1">C27</text>
<text x="120.4" y="76.7">NC/0R</text>
<text x="121.7" y="74.5">R39</text>
<text x="132.5" y="72.6">30pF</text>
<text x="146.6" y="74.5">R38</text>
<text x="146.6" y="76.7">NC/0R</text>
<text x="163.6" y="80.8">3PAD</text>
<text x="164" y="83.7">CON2</text>
<text x="15.6" y="89.3">R46</text>
<text x="21.2" y="89.3">R45</text>
<text x="26.8" y="89.3">R44</text>
<text x="215.9" y="89.3">J5</text>
<text x="17.5" y="91.2">22R</text>
<text x="23.1" y="91.2">22R</text>
<text x="28.6" y="91.2">22R</text>
<text x="227" y="94.9">SIM_CARD</text>
<text x="121.3" y="100.4">C25</text>
<text x="37.9" y="106">EC25</text>
<text x="121.3" y="102.3">NC/30pF</text>
<text x="24.3" y="109">U2B</text>
<text x="66.8" y="111.6">R43</text>
<text x="66.8" y="113.6">0R</text>
<text x="100.2" y="113.4">C26</text>
<text x="104.6" y="109.7">R48</text>
<text x="112.1" y="109.7">0</text>
<text x="217.8" y="113.4">C29</text>
<text x="100.2" y="115.7">NC/30pF</text>
<text x="217.8" y="115.3">0.1uF</text>
<text x="126.5" y="121.6">3PAD</text>
<text x="126.9" y="124.6">CON3</text>
<text x="223" y="140.5" transform="rotate(-90 223 140.5)">ESD9B5V-2/TR</text>
<text x="225.2" y="141.2">D13 D14 D15 D16</text>
<text x="226.7" y="140.5" transform="rotate(-90 226.7 140.5)">ESD9B5V-2/TR</text>
<text x="230.4" y="140.5" transform="rotate(-90 230.4 140.5)">ESD9B5V-2/TR</text>
<text x="234.1" y="140.5" transform="rotate(-90 234.1 140.5)">ESD9B5V-2/TR</text>
<text x="100.2" y="145">DF1</text>
<text x="100.2" y="147.2">LED(Yellow)</text>
<text x="139.1" y="145">DF2</text>
<text x="139.1" y="147.2">LED(Green)</text>
<text x="100.2" y="156.1">R36</text>
<text x="100.2" y="158.1">2.2K</text>
<text x="139.1" y="156.1">R41</text>
<text x="139.1" y="158.1">2.2K</text>
<text x="84.2" y="167.2">4.7K2</text>
<text x="99.1" y="167.2">Q4</text>
<text x="123.2" y="167.2">4.7K2</text>
<text x="138" y="167.2">Q5</text>
<text x="24.6" y="173.5">EC25</text>
<text x="99.1" y="169.1">2N3904</text>
<text x="138" y="169.1">2N3904</text>
</g>
<g font-size="1.7" fill="#f00">
<text x="104.8" y="20">DTR 2</text>
<text x="104.8" y="23.7">RI 2</text>
<text x="19.9" y="27.4">2 USBD-</text>
<text x="19.9" y="25.5">2 USBD+</text>
<text x="34.5" y="24.4">USBD+</text>
<text x="34.5" y="26.3">USBD-</text>
<text x="8.8" y="55.2">2</text>
<text x="10.6" y="55.2">AP_READY</text>
<text x="29" y="59.7">MODE</text>
<text x="29" y="61.5">STATS</text>
<text x="15.2" y="102.3" transform="rotate(-90 15.2 102.3)">SIM_VDD</text>
<text x="20.8" y="102.3" transform="rotate(-90 20.8 102.3)">SIM_DATA</text>
<text x="26.4" y="102.3" transform="rotate(-90 26.4 102.3)">SIM_CLK2</text>
<text x="32" y="102.3" transform="rotate(-90 32 102.3)">SIM_RST2</text>
<text x="224.8" y="128.2" transform="rotate(-90 224.8 128.2)">SIM_VDD</text>
<text x="228.5" y="128.2" transform="rotate(-90 228.5 128.2)">SIM_RST</text>
<text x="232.2" y="128.2" transform="rotate(-90 232.2 128.2)">SIM_CLK</text>
<text x="235.9" y="128.2" transform="rotate(-90 235.9 128.2)">SIM_DATA</text>
<text x="71.6" y="167.2">STATS</text>
<text x="110.6" y="167.2">MODE</text>
</g>
<g font-size="1.7" fill="#008000">
<text x="136.1" y="31.8">R0402</text>
<text x="106.5" y="111.6">R0402</text>
</g>
<g font-size="1.7" fill="#004080">
<text x="164.9" y="31.1">SIG</text>
<text x="164.9" y="34.8">GND</text>
<text x="79.5" y="40.4" transform="rotate(-90 79.5 40.4)">RI</text>
<text x="164.9" y="38.5">GND</text>
<text x="60.9" y="42.5" transform="rotate(-90 60.9 42.5)">GND</text>
<text x="62.7" y="47.9" transform="rotate(-90 62.7 47.9)">USB_VBUS</text>
<text x="64.6" y="45.9" transform="rotate(-90 64.6 45.9)">USB_DM</text>
<text x="66.5" y="45.6" transform="rotate(-90 66.5 45.6)">USB_DP</text>
<text x="68.3" y="42.3" transform="rotate(-90 68.3 42.3)">RXD</text>
<text x="70.2" y="42.1" transform="rotate(-90 70.2 42.1)">TXD</text>
<text x="72" y="42.2" transform="rotate(-90 72 42.2)">DTR</text>
<text x="73.9" y="42.1" transform="rotate(-90 73.9 42.1)">RTS</text>
<text x="75.7" y="42.1" transform="rotate(-90 75.7 42.1)">CTS</text>
<text x="77.6" y="42.4" transform="rotate(-90 77.6 42.4)">DCD</text>
<text x="81.3" y="45.5" transform="rotate(-90 81.3 45.5)">STATUS</text>
<text x="83.1" y="46.5" transform="rotate(-90 83.1 46.5)">VBAT_BB</text>
<text x="85" y="46.5" transform="rotate(-90 85 46.5)">VBAT_RF</text>
<text x="86.9" y="46.5" transform="rotate(-90 86.9 46.5)">VBAT_RF</text>
<text x="88.7" y="46.5" transform="rotate(-90 88.7 46.5)">VBAT_RF</text>
<text x="90.6" y="42.5" transform="rotate(-90 90.6 42.5)">GND</text>
<text x="42.5" y="53.4">WAKEUP_IN</text>
<text x="57.2" y="48.1" transform="rotate(-90 57.2 48.1)">RESERVED</text>
<text x="59.1" y="48.1" transform="rotate(-90 59.1 48.1)">RESERVED</text>
<text x="92.4" y="48.1" transform="rotate(-90 92.4 48.1)">RESERVED</text>
<text x="101.8" y="53.4">GND</text>
<text x="42.5" y="55.2">AP_READY</text>
<text x="42.5" y="57.1">RESERVED</text>
<text x="42.5" y="58.9">W_DISABLE#</text>
<text x="101.8" y="58.9">GND</text>
<text x="101.8" y="57.1">GND</text>
<text x="101.8" y="55.2">GND</text>
<text x="42.5" y="60.8">NET_MODE</text>
<text x="42.5" y="62.6">NET_STATUS</text>
<text x="42.5" y="64.5">VDD_EXT</text>
<text x="96.9" y="62.6">ANT_MAIN</text>
<text x="101.8" y="64.5">GND</text>
<text x="101.8" y="60.8">GND</text>
<text x="42.5" y="70.1">GND</text>
<text x="42.5" y="71.9">GND</text>
<text x="42.5" y="66.4">RESERVED</text>
<text x="42.5" y="68.2">RESERVED</text>
<text x="96.2" y="68.2">RESERVED</text>
<text x="96.2" y="66.4">RESERVED</text>
<text x="97.5" y="70.1">ANT_GNS</text>
<text x="101.8" y="71.9">GND</text>
<text x="163.1" y="70.1">SIG</text>
<text x="42.5" y="73.8">USIM_GND</text>
<text x="42.5" y="75.6">DBG_RXD</text>
<text x="42.5" y="77.5">DBG_TXD</text>
<text x="96.2" y="77.5">RESERVED</text>
<text x="101" y="75.6">ADC1</text>
<text x="101" y="73.8">ADC0</text>
<text x="163.1" y="73.8">GND</text>
<text x="163.1" y="77.5">GND</text>
<text x="42.5" y="79.3">USIM_RESERVED</text>
<text x="42.5" y="81.2">USIM_VDD</text>
<text x="42.5" y="83">USIM_DATA</text>
<text x="96.2" y="83">RESERVED</text>
<text x="98.4" y="79.3">I2C_SDA</text>
<text x="98.6" y="81.2">I2C_SCL</text>
<text x="42.5" y="84.9">USIM_CLK</text>
<text x="42.5" y="86.8">USIM_RST</text>
<text x="42.5" y="88.6">RESERVED</text>
<text x="96.2" y="88.6">RESERVED</text>
<text x="96.2" y="86.8">RESERVED</text>
<text x="96.2" y="84.9">RESERVED</text>
<text x="222.4" y="92.3">GND</text>
<text x="222.4" y="94.2">GND</text>
<text x="238.1" y="92.3">3</text>
<text x="238.1" y="94.2">4</text>
<text x="57.2" y="101.7" transform="rotate(-90 57.2 101.7)">RESERVED</text>
<text x="59.1" y="101.7" transform="rotate(-90 59.1 101.7)">USB_BOOT</text>
<text x="60.9" y="101.7" transform="rotate(-90 60.9 101.7)">GND</text>
<text x="62.7" y="101.7" transform="rotate(-90 62.7 101.7)">RESET_N</text>
<text x="64.6" y="101.7" transform="rotate(-90 64.6 101.7)">PWRKEY</text>
<text x="66.5" y="101.7" transform="rotate(-90 66.5 101.7)">GND</text>
<text x="68.3" y="101.7" transform="rotate(-90 68.3 101.7)">RESERVED</text>
<text x="70.2" y="101.7" transform="rotate(-90 70.2 101.7)">PCM_IN</text>
<text x="72" y="101.7" transform="rotate(-90 72 101.7)">PCM_OUT</text>
<text x="73.9" y="101.7" transform="rotate(-90 73.9 101.7)">PCM_SYNC</text>
<text x="75.7" y="101.7" transform="rotate(-90 75.7 101.7)">PCM_CLK</text>
<text x="77.6" y="101.7" transform="rotate(-90 77.6 101.7)">RESERVED</text>
<text x="79.5" y="101.7" transform="rotate(-90 79.5 101.7)">RESERVED</text>
<text x="81.3" y="101.7" transform="rotate(-90 81.3 101.7)">RESERVED</text>
<text x="83.1" y="101.7" transform="rotate(-90 83.1 101.7)">RESERVED</text>
<text x="85" y="101.7" transform="rotate(-90 85 101.7)">RESERVED</text>
<text x="86.9" y="101.7" transform="rotate(-90 86.9 101.7)">RESERVED</text>
<text x="88.7" y="101.7" transform="rotate(-90 88.7 101.7)">RESERVED</text>
<text x="90.6" y="101.7" transform="rotate(-90 90.6 101.7)">ANT_DIV</text>
<text x="92.4" y="101.7" transform="rotate(-90 92.4 101.7)">GND</text>
<text x="227.8" y="99.9" transform="rotate(-90 227.8 99.9)">VCC</text>
<text x="229.6" y="99.9" transform="rotate(-90 229.6 99.9)">GND</text>
<text x="231.5" y="99.9" transform="rotate(-90 231.5 99.9)">RST</text>
<text x="233.3" y="99.9" transform="rotate(-90 233.3 99.9)">VPP</text>
<text x="235.2" y="99.9" transform="rotate(-90 235.2 99.9)">CLK</text>
<text x="237.1" y="99.9" transform="rotate(-90 237.1 99.9)">IO</text>
<text x="126" y="110.8">SIG</text>
<text x="24" y="118.3">GND</text>
<text x="40.6" y="118.3">RESERVED</text>
<text x="126" y="114.6">GND</text>
<text x="126" y="118.3">GND</text>
<text x="24" y="120.1">GND</text>
<text x="24" y="122">GND</text>
<text x="24" y="123.8">GND</text>
<text x="24" y="125.7">GND</text>
<text x="36.1" y="123.8">COEX_UART_RX</text>
<text x="36.3" y="122">COEX_UART_TX</text>
<text x="41.7" y="125.7">WLAN_EN</text>
<text x="44.4" y="120.1">BT_EN</text>
<text x="24" y="127.5">GND</text>
<text x="24" y="129.4">GND</text>
<text x="24" y="131.2">GND</text>
<text x="31.5" y="127.5">WAKE_ON_WIRELESS</text>
<text x="40.5" y="129.4">SDC1_CMD</text>
<text x="41.1" y="131.2">SDC1_CLK</text>
<text x="24" y="133.1">GND</text>
<text x="24" y="135">GND</text>
<text x="24" y="136.8">GND</text>
<text x="38.9" y="136.8">SDC1_DATA2</text>
<text x="38.9" y="135">SDC1_DATA1</text>
<text x="38.9" y="133.1">SDC1_DATA0</text>
<text x="24" y="138.7">GND</text>
<text x="24" y="140.5">GND</text>
<text x="24" y="142.4">GND</text>
<text x="38.9" y="138.7">SDC1_DATA3</text>
<text x="39.6" y="142.4">PM_ENABLE</text>
<text x="40.1" y="140.5">USIM2_VDD</text>
<text x="24" y="144.2">GND</text>
<text x="24" y="146.1">GND</text>
<text x="24" y="147.9">GND</text>
<text x="24" y="149.8">GND</text>
<text x="39.3" y="144.2">SGMII_RX_M</text>
<text x="39.5" y="149.8">SGMII_TX_M</text>
<text x="39.6" y="146.1">SGMII_RX_P</text>
<text x="39.8" y="147.9">SGMII_TX_P</text>
<text x="24" y="151.7">GND</text>
<text x="24" y="153.5">GND</text>
<text x="24" y="155.3">GND</text>
<text x="38.1" y="153.5">SGMII_MDATA</text>
<text x="39.3" y="151.7">SGMII_MCLK</text>
<text x="39.4" y="155.3">EPHY_INT_N</text>
<text x="24" y="157.2">GND</text>
<text x="24" y="159.1">GND</text>
<text x="24" y="160.9">GND</text>
<text x="36.4" y="159.1">WLAN_SLP_CLK</text>
<text x="38.7" y="157.2">EPHY_RST_N</text>
<text x="40.6" y="160.9">RESERVED</text>
<text x="24" y="162.8">GND</text>
<text x="24" y="164.6">GND</text>
<text x="46.1" y="164.6">GND</text>
<text x="46.1" y="162.8">GND</text>
</g>
<text font-size="1.7" fill="#ff8000" x="143.6" y="54.1">L0603</text>
</svg>
